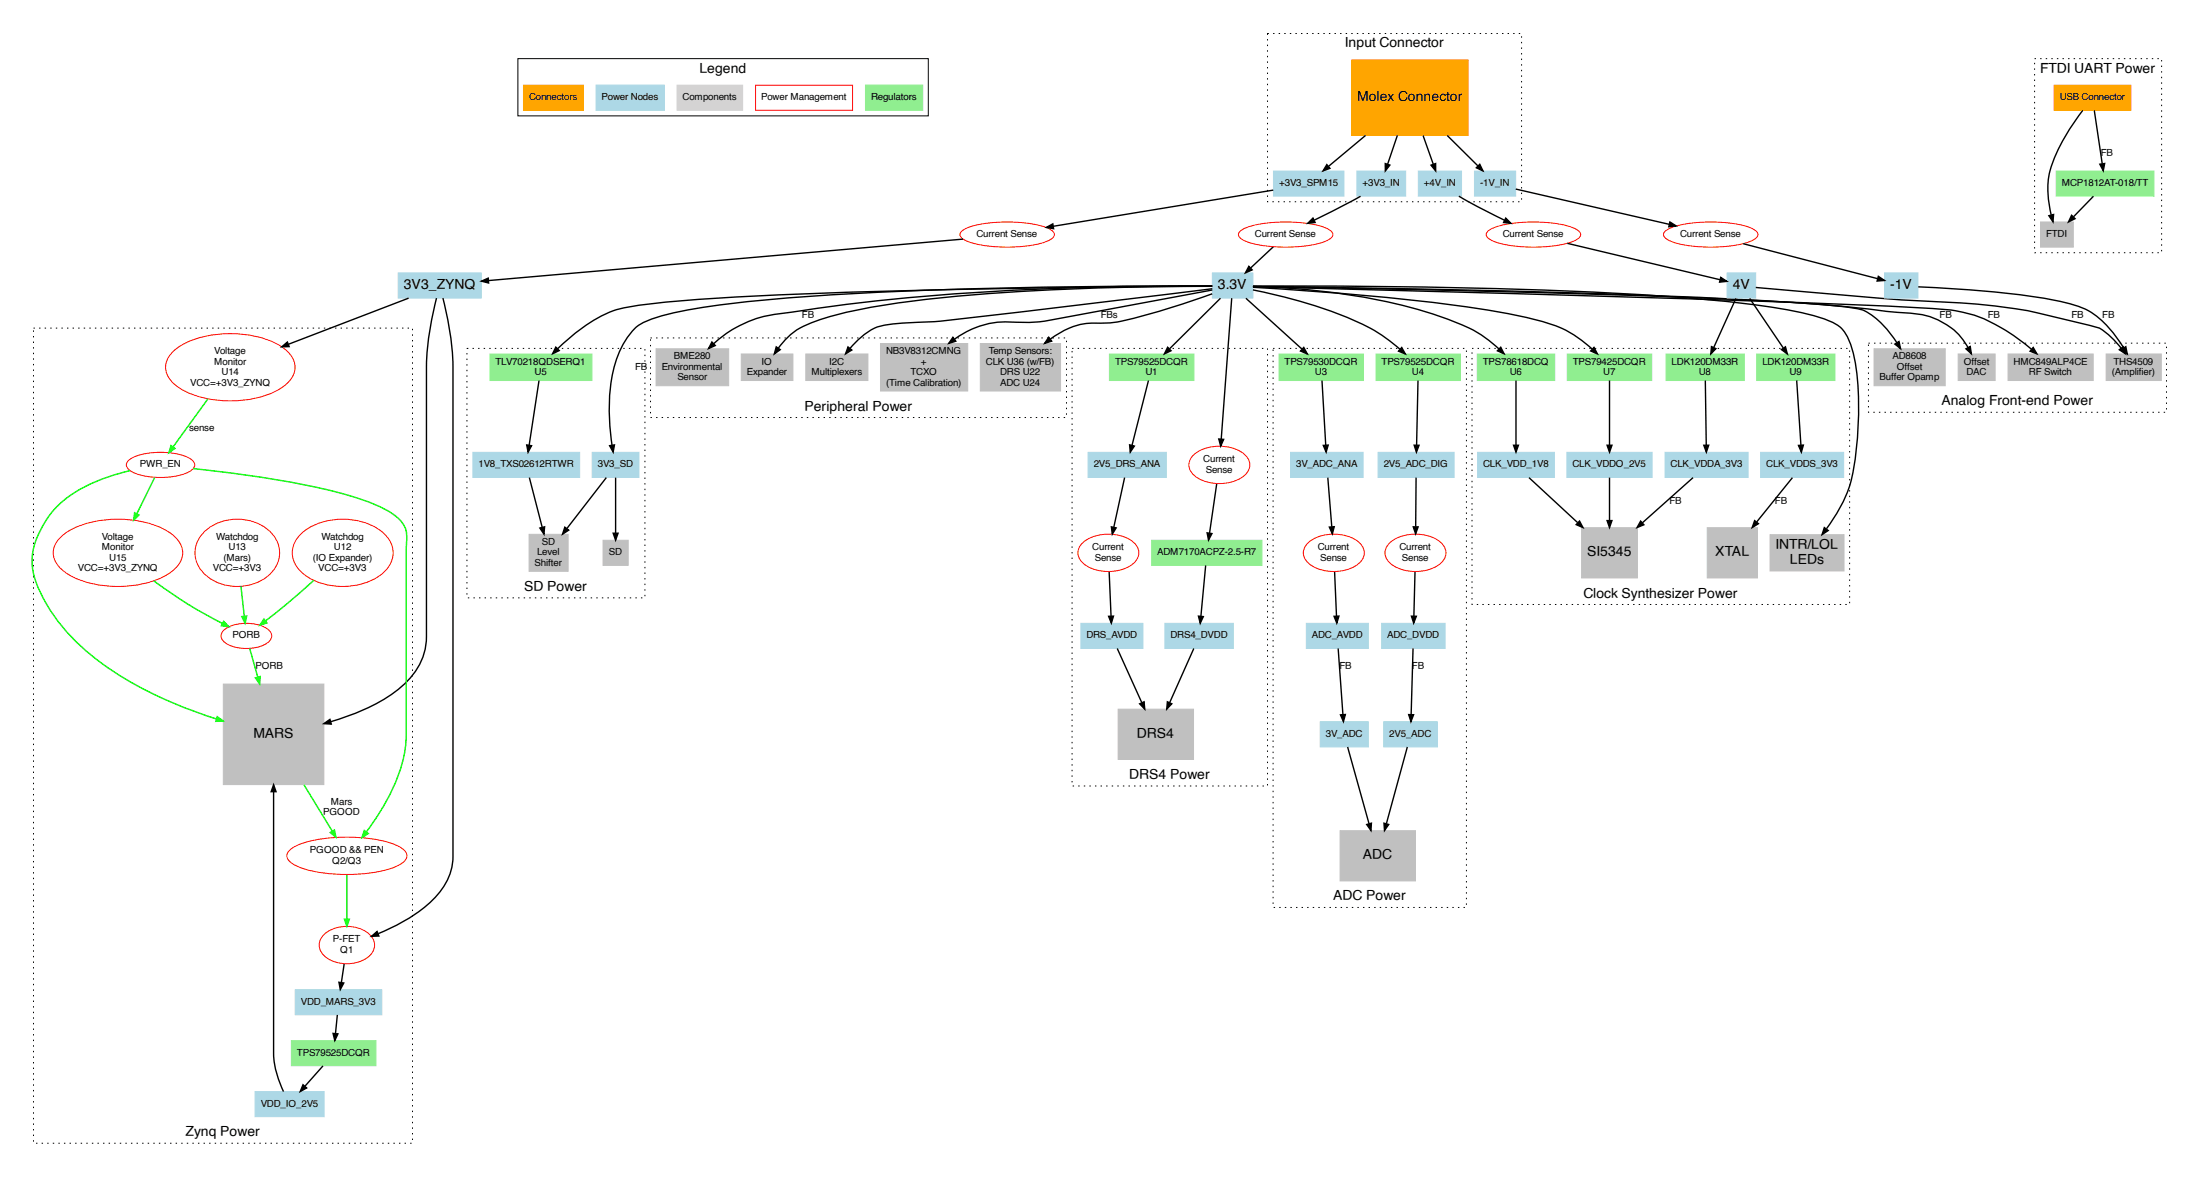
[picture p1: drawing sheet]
<svg xmlns="http://www.w3.org/2000/svg" width="1112mm" height="595mm" viewBox="0 0 1112 595" stroke-linecap="round" stroke-linejoin="round" font-family="sans-serif">
<path d="M262 30h207v29h-207z" fill="none" stroke="#000" stroke-width=".51"/>
<path d="M641 17h128v85h-128zM1028 30h65v98h-65zM17 166h191v412h-191zM236 176h90v126h-90zM329 171h210v40h-210zM542 176h99v221h-99zM643 176h98v283h-98zM744 176h191v129h-191zM944 173h151v35h-151z" fill="none" stroke="#000" stroke-width=".51" stroke-dasharray=".7 2.1" stroke-linecap="butt"/>
<g fill="#90ee90" stroke="#90ee90" stroke-width=".51">
<path d="M437 43h29v13h-29z"/>
<path d="M248 179h51v13h-51z"/>
<path d="M561 179h42v13h-42z"/>
<path d="M646 179h43v13h-43z"/>
<path d="M696 179h42v13h-42z"/>
<path d="M747 179h39v13h-39z"/>
<path d="M792 179h43v13h-43z"/>
<path d="M842 179h40v13h-40z"/>
<path d="M888 179h39v13h-39z"/>
<path d="M147 526h43v13h-43z"/>
<path d="M582 273h56v13h-56z"/>
<path d="M1039 86h50v13h-50z"/>
</g>
<g fill="none" stroke="#f00" stroke-width=".51">
<path d="M382 43h49v13h-49zM486 117a55 55 0 0 1 32-4 21 21 0 0 1 15 5 5 5 0 0 1-6 5 70 70 0 0 1-39-1 2.8 2.8 0 0 1-3-2 2.8 2.8 0 0 1 1-3zM627 117a55 55 0 0 1 32-4 21 21 0 0 1 15 5 5 5 0 0 1-6 5 70 70 0 0 1-39-1 2.8 2.8 0 0 1-3-2 2.8 2.8 0 0 1 1-3zM752 117a55 55 0 0 1 32-4 21 21 0 0 1 15 5 5 5 0 0 1-6 5 70 70 0 0 1-39-1 2.8 2.8 0 0 1-3-2 2.8 2.8 0 0 1 1-3zM842 117a55 55 0 0 1 32-4 21 21 0 0 1 14 5 5 5 0 0 1-5 5 70 70 0 0 1-39-1 2.8 2.8 0 0 1-3-2 2.8 2.8 0 0 1 1-3zM87 178a47 47 0 0 1 37-9 30 30 0 0 1 24 13 12 12 0 0 1-7 15 54 54 0 0 1-51-1 11 11 0 0 1-3-18zM65 233a34 34 0 0 1 27-3 7 7 0 0 1 6 6 18 18 0 0 1-15 5 25 25 0 0 1-19-5v-1zM603 230a21 21 0 0 1 27 1 7 7 0 0 1-3 11 21 21 0 0 1-25-3 6 6 0 0 1 1-9zM31 272a47 47 0 0 1 36-9 30 30 0 0 1 24 12 12 12 0 0 1-7 15 54 54 0 0 1-51-1 11 11 0 0 1-2-17zM104 268a24 24 0 0 1 36 5 16 16 0 0 1-13 22 23 23 0 0 1-28-11 14 14 0 0 1 5-16zM152 270a33 33 0 0 1 44 1 13 13 0 0 1-6 21 33 33 0 0 1-39-4 12 12 0 0 1 1-18zM547 275a21 21 0 0 1 27 0 7 7 0 0 1-3 11 21 21 0 0 1-25-3 6 6 0 0 1 1-8z"/>
<path d="M661 275a21 21 0 0 1 27 0 7 7 0 0 1-4 11 21 21 0 0 1-24-3 6 6 0 0 1 1-8zM702 275a21 21 0 0 1 27 0 7 7 0 0 1-3 11 21 21 0 0 1-25-3 6 6 0 0 1 1-8zM113 318a20 20 0 0 1 23 1 5 5 0 0 1-3 7 20 20 0 0 1-20-2l-1-3zM147 429a54 54 0 0 1 31-6l7 1a33 33 0 0 1 20 6 4 4 0 0 1-3 7 75 75 0 0 1-53 0 4 4 0 0 1-4-3 4 4 0 0 1 2-5zM164 473a17 17 0 0 1 25 1 8 8 0 0 1-6 12 17 17 0 0 1-21-5 7 7 0 0 1 2-8z"/>
</g>
<path d="M342 43h33v13h-33z" fill="#d3d3d3" stroke="#d3d3d3" stroke-width=".51"/>
<g fill="#add8e6" stroke="#add8e6" stroke-width=".51">
<path d="M301 43h35v13h-35z"/>
<path d="M644 86h35v13h-35z"/>
<path d="M686 86h24v13h-24z"/>
<path d="M745 86h21v13h-21z"/>
<path d="M717 86h22v13h-22z"/>
<path d="M201 138h42v13h-42z"/>
<path d="M613 138h20v13h-20z"/>
<path d="M299 229h24v12h-24z"/>
<path d="M873 138h14v13h-14z"/>
<path d="M952 138h17v13h-17z"/>
<path d="M149 500h44v13h-44z"/>
<path d="M129 552h35v12h-35z"/>
<path d="M239 229h54v12h-54z"/>
<path d="M546 315h32v13h-32z"/>
<path d="M550 229h39v12h-39z"/>
<path d="M589 315h34v13h-34z"/>
<path d="M652 229h37v12h-37z"/>
<path d="M697 229h38v12h-38z"/>
<path d="M660 315h32v13h-32z"/>
<path d="M698 315h32v13h-32z"/>
<path d="M699 365h28v12h-28z"/>
<path d="M667 365h25v12h-25z"/>
<path d="M747 229h39v12h-39z"/>
<path d="M792 229h43v12h-43z"/>
<path d="M842 229h42v12h-42z"/>
<path d="M890 229h42v12h-42z"/>
</g>
<g fill="#ffa500" stroke="#ffa500" stroke-width=".51">
<path d="M265 43h30v13h-30z"/>
<path d="M683 30h59v38h-59z"/>
<path d="M1038 43h39v13h-39z"/>
</g>
<g fill="none" stroke="#000" stroke-width=".71" stroke-linecap="butt">
<path d="M1053 56a86 86 0 0 0-18 35v8l2 10M1059 56l4 27M690 68l-18 16M706 68l-5 15M719 68l5 15M731 68l16 16M644 96l-112 18M688 99l-24 12M737 99l23 12M766 96l78 17M1058 99l-10 11M487 121l-240 21"/>
<path d="M644 125l-12 10M792 123l77 18M881 123l68 18M207 151l-61 23M221 151a163 163 0 0 0-5 51v120a37 37 0 0 1-21 31 116 116 0 0 1-28 12M224 151a153 153 0 0 1 5 47v235a35 35 0 0 1-17 27l-10 7-11 5M613 148l-13 5a226 226 0 0 1-40 10 39 39 0 0 0-29 8M613 146l-78 9a828 828 0 0 1-72 8h-9a30 30 0 0 0-24 13M613 147l-52 9a267 267 0 0 1-43 7 47 47 0 0 0-36 8M617 151l-26 25M623 151l-6 71M630 151l28 25"/>
<path d="M633 146a213 213 0 0 1 64 23l11 8M633 145l268 8a1144 1144 0 0 1 89 4 84 84 0 0 1 37 20M633 145a326 326 0 0 1 100 17 62 62 0 0 1 20 11l5 3M633 145h65a1967 1967 0 0 1 184 8 172 172 0 0 1 45 10 23 23 0 0 1 10 18 159 159 0 0 1-3 67l-4 9-7 10M633 145l187 4a1748 1748 0 0 1 114 6 26 26 0 0 1 18 10l7 8M633 145l90 1 80 2a1754 1754 0 0 1 167 11 33 33 0 0 1 25 17M633 145a1192 1192 0 0 1 131 14 86 86 0 0 1 30 9l11 8M877 151l-11 25M884 151l17 25M887 145l84 7a317 317 0 0 1 89 13l5 4 7 7M970 145a454 454 0 0 1 75 8 45 45 0 0 1 28 23M361 174a62 62 0 0 1 40-16 1386 1386 0 0 1 212-13 2940 2940 0 0 0-218 6 313 313 0 0 0-65 10 29 29 0 0 0-18 19 95 95 0 0 0-3 45"/>
<path d="M393 176l5-6 5-4a112 112 0 0 1 35-10 999 999 0 0 1 148-11h27l-143 2a1878 1878 0 0 0-141 6 70 70 0 0 0-23 5 93 93 0 0 0-24 18M272 192l-5 33M580 192l-8 33M668 192l2 33M717 192l-1 33M766 192v33M814 192v33M862 192v33M908 192l2 33M268 241l6 25M306 241l-20 26M311 241v28"/>
<path d="M568 241l-5 25M615 244l-4 25M671 241l2 25M716 241v25M773 241l24 23M814 241v22M856 241l-26 23M906 241l-18 23M561 289l1 22M609 286l-2 25M675 289l1 22M715 289v22"/>
<path d="M565 328l12 27M603 328l-12 27M676 328l3 33M714 328l-1 33M681 377l11 39M711 377l-10 39M138 400v134l2 9 3 9M174 487l-1 10M170 513v9M163 539l-9 10"/>
</g>
<g fill="#000" stroke="#000" stroke-width=".71" stroke-linecap="butt">
<path d="M671 83l1 2-3 1zM700 83h2l-2 3zM723 83h3v3zM748 83l2 3-4-1zM1061 83h3l-1 3zM529 115l3-2 1 3zM664 110l1 2-4 1zM761 110l3 3-4-1zM844 112l3 2-4 1zM1036 109l2-1v4zM1047 109l2 2-4 1zM631 135l2 1-4 2z"/>
<path d="M949 140l3 2h-3zM243 142l4-1v2zM870 140l3 2-4 1zM142 175l3-2 1 2zM281 175l2 2-4 2zM360 173l2 2-4 1zM392 175l2 2-3 2zM429 175l2 2-4 2zM482 170l1 2-3 2zM530 170l2 2-4 2zM590 175l2 2-3 2zM659 176l2 3-4-2z"/>
<path d="M708 176l2 3-3-2zM759 175l1 4-3-2zM806 176l1 3-3-2zM865 175l2 1-2 3zM900 177l2-2 1 4zM958 174l2-1 1 3zM994 176l2-1v4zM1028 176l2 3-4-2zM1071 177l2-2 1 4zM1072 176l2-1 1 4zM266 225h3l-2 4zM308 225h3l-1 4z"/>
<path d="M571 225h2l-2 4zM616 222h2l-1 3zM669 225h2l-1 4zM715 225h2l-1 4zM765 225h2l-1 4zM812 225h3l-1 4zM861 225h3l-2 4zM909 225h2l-1 4zM273 267l2-1v4zM285 266l2 2-3 2zM310 269h2l-1 4zM562 266l2 1-2 3z"/>
<path d="M610 269l3 1-2 3zM672 266h2l-1 4zM714 266h3l-1 4zM798 263l2 4-3-2zM812 263h3l-1 4zM829 263l2 2-4 2zM887 263l2 2-3 2zM922 267l2 1-3 2zM560 311h3l-1 4zM606 311l2 1-1 3zM674 311h3l-1 4zM713 311h3l-1 4z"/>
<path d="M576 356l2-1 1 3zM590 355l2 1-2 2zM164 366l3-2v2zM678 361h2l-1 4zM712 361h2l-1 4zM138 397l2 3h-3zM691 417l2-1v4zM700 416l2 1-2 3zM188 473l3-2 1 2zM171 496l3 1-2 3zM168 522h3l-2 4zM153 548l2 2-3 2z"/>
</g>
<g fill="#c0c0c0" stroke="#c0c0c0" stroke-width=".51">
<path d="M113 346h51v50h-51z"/>
<path d="M332 176h36v19h-36z"/>
<path d="M375 179h26v13h-26z"/>
<path d="M407 179h32v13h-32z"/>
<path d="M445 174h44v24h-44z"/>
<path d="M495 174h41v24h-41z"/>
<path d="M895 270h37v19h-37z"/>
<path d="M947 176h36v19h-36z"/>
<path d="M990 179h18v13h-18z"/>
<path d="M1015 179h43v13h-43z"/>
<path d="M1065 179h27v13h-27z"/>
<path d="M305 273h12v13h-12z"/>
<path d="M267 270h20v19h-20z"/>
<path d="M565 358h38v26h-38z"/>
<path d="M677 420h38v25h-38z"/>
<path d="M799 267h29v25h-29z"/>
<path d="M863 267h25v25h-25z"/>
<path d="M1031 112h17v13h-17z"/>
</g>
<path d="M105 202l-18 24M66 238a73 73 0 0 0-40 21 38 38 0 0 0-9 30 81 81 0 0 0 31 44 199 199 0 0 0 61 30M98 237a446 446 0 0 1 86 16 37 37 0 0 1 20 13 35 35 0 0 1 1 13v92a87 87 0 0 1-19 48l-1 1M78 241l-9 19M78 294l17 11 17 10M122 296l1 15M159 293l-25 21M126 328l4 14M154 397l14 23M175 442v22" fill="none" stroke="#0f0" stroke-width=".71" stroke-linecap="butt"/>
<g fill="#0f0" stroke="#0f0" stroke-width=".71" stroke-linecap="butt">
<path d="M167 421l2-2 1 4z"/>
<path d="M86 225l2 2-3 2z"/>
<path d="M113 314l3 3-4-1z"/>
<path d="M110 362l3 2-4 1z"/>
<path d="M68 259l2 1-2 3z"/>
<path d="M184 420l2 1-3 2z"/>
<path d="M174 465h3l-2 3z"/>
<path d="M129 343l2-1v4z"/>
<path d="M133 313l2 2-4 1z"/>
<path d="M122 312l3-1-1 4z"/>
</g>
<g font-size="7.1">
<text x="680" y="24">Input Connector</text>
<text x="353" y="37">Legend</text>
<text x="1031" y="37">FTDI UART Power</text>
<text x="686" y="51">Molex Connector</text>
<text x="204" y="146">3V3_ZYNQ</text>
<text x="616" y="146">3.3V</text>
<text x="876" y="146">4V</text>
<text x="955" y="146">-1V</text>
<text x="407" y="207">Peripheral Power</text>
<text x="981" y="205">Analog Front-end Power</text>
<text x="802" y="281">SI5345</text>
<text x="867" y="281">XTAL</text>
<text x="897" y="277">INTR/LOL</text>
<text x="905" y="285">LEDs</text>
<text x="265" y="299">SD Power</text>
<text x="800" y="302">Clock Synthesizer Power</text>
<text x="128" y="373">MARS</text>
<text x="575" y="373">DRS4</text>
<text x="571" y="394">DRS4 Power</text>
<text x="689" y="434">ADC</text>
<text x="674" y="455">ADC Power</text>
<text x="94" y="574">Zynq Power</text>
</g>
<g font-size="4.9">
<text x="267" y="51">Connectors</text>
<text x="304" y="51">Power Nodes</text>
<text x="345" y="51">Components</text>
<text x="385" y="51">Power Management</text>
<text x="440" y="51">Regulators</text>
<text x="1041" y="51">USB Connector</text>
<text x="1062" y="79">FB</text>
<text x="646" y="94">+3V3_SPM15</text>
<text x="689" y="94">+3V3_IN</text>
<text x="720" y="94">+4V_IN</text>
<text x="748" y="94">-1V_IN</text>
<text x="1042" y="94">MCP1812AT-018/TT</text>
<text x="494" y="120">Current Sense</text>
<text x="634" y="120">Current Sense</text>
<text x="760" y="120">Current Sense</text>
<text x="849" y="120">Current Sense</text>
<text x="1034" y="120">FTDI</text>
<text x="405" y="161">FB</text>
<text x="556" y="161">FBs</text>
<text x="980" y="161">FB</text>
<text x="1005" y="161">FB</text>
<text x="1047" y="161">FB</text>
<text x="1063" y="161">FB</text>
<text x="108" y="179">Voltage</text>
<text x="448" y="179">NB3V8312CMNG</text>
<text x="500" y="179">Temp Sensors:</text>
<text x="108" y="184">Monitor</text>
<text x="250" y="184">TLV70218QDSERQ1</text>
<text x="341" y="182">BME280</text>
<text x="385" y="184">IO</text>
<text x="419" y="184">I2C</text>
<text x="465" y="184">+</text>
<text x="498" y="184">CLK U36 (w/FB)</text>
<text x="564" y="184">TPS79525DCQR</text>
<text x="649" y="184">TPS79530DCQR</text>
<text x="698" y="184">TPS79525DCQR</text>
<text x="749" y="184">TPS78618DCQ</text>
<text x="795" y="184">TPS79425DCQR</text>
<text x="845" y="184">LDK120DM33R</text>
<text x="891" y="184">LDK120DM33R</text>
<text x="957" y="182">AD8608</text>
<text x="993" y="184">Offset</text>
<text x="1018" y="184">HMC849ALP4CE</text>
<text x="1068" y="184">THS4509</text>
<text x="112" y="190">U14</text>
<text x="270" y="190">U5</text>
<text x="321" y="187">FB</text>
<text x="334" y="187">Environmental</text>
<text x="377" y="190">Expander</text>
<text x="410" y="190">Multiplexers</text>
<text x="460" y="190">TCXO</text>
<text x="506" y="190">DRS U22</text>
<text x="579" y="190">U1</text>
<text x="665" y="190">U3</text>
<text x="714" y="190">U4</text>
<text x="763" y="190">U6</text>
<text x="810" y="190">U7</text>
<text x="859" y="190">U8</text>
<text x="905" y="190">U9</text>
<text x="959" y="187">Offset</text>
<text x="994" y="190">DAC</text>
<text x="1026" y="190">RF Switch</text>
<text x="1067" y="190">(Amplifi er)</text>
<text x="96" y="195">VCC=+3V3_ZYNQ</text>
<text x="342" y="192">Sensor</text>
<text x="448" y="195">(Time Calibration)</text>
<text x="506" y="195">ADC U24</text>
<text x="950" y="192">Buffer Opamp</text>
<text x="96" y="218">sense</text>
<text x="608" y="234">Current</text>
<text x="71" y="236">PWR_EN</text>
<text x="242" y="236">1V8_TXS02612RTWR</text>
<text x="302" y="236">3V3_SD</text>
<text x="553" y="236">2V5_DRS_ANA</text>
<text x="609" y="239">Sense</text>
<text x="655" y="236">3V_ADC_ANA</text>
<text x="699" y="236">2V5_ADC_DIG</text>
<text x="750" y="236">CLK_VDD_1V8</text>
<text x="795" y="236">CLK_VDDO_2V5</text>
<text x="844" y="236">CLK_VDDA_3V3</text>
<text x="893" y="236">CLK_VDDS_3V3</text>
<text x="844" y="255">FB</text>
<text x="897" y="255">FB</text>
<text x="52" y="273">Voltage</text>
<text x="109" y="273">Watchdog</text>
<text x="162" y="273">Watchdog</text>
<text x="274" y="275">SD</text>
<text x="52" y="278">Monitor</text>
<text x="116" y="278">U13</text>
<text x="169" y="278">U12</text>
<text x="271" y="281">Level</text>
<text x="308" y="281">SD</text>
<text x="552" y="278">Current</text>
<text x="585" y="281">ADM7170ACPZ-2.5-R7</text>
<text x="666" y="278">Current</text>
<text x="707" y="278">Current</text>
<text x="55" y="283">U15</text>
<text x="113" y="283">(Mars)</text>
<text x="158" y="283">(IO Expander)</text>
<text x="270" y="286">Shifter</text>
<text x="553" y="283">Sense</text>
<text x="667" y="283">Sense</text>
<text x="709" y="283">Sense</text>
<text x="39" y="289">VCC=+3V3_ZYNQ</text>
<text x="108" y="289">VCC=+3V3</text>
<text x="161" y="289">VCC=+3V3</text>
<text x="117" y="323">PORB</text>
<text x="549" y="323">DRS_AVDD</text>
<text x="592" y="323">DRS4_DVDD</text>
<text x="663" y="323">ADC_AVDD</text>
<text x="701" y="323">ADC_DVDD</text>
<text x="129" y="338">PORB</text>
<text x="677" y="338">FB</text>
<text x="714" y="338">FB</text>
<text x="670" y="372">3V_ADC</text>
<text x="702" y="372">2V5_ADC</text>
<text x="167" y="407">Mars</text>
<text x="163" y="412">PGOOD</text>
<text x="157" y="431">PGOOD &amp;&amp; PEN</text>
<text x="168" y="436">Q2/Q3</text>
<text x="168" y="476">P-FET</text>
<text x="172" y="482">Q1</text>
<text x="152" y="508">VDD_MARS_3V3</text>
<text x="150" y="534">TPS79525DCQR</text>
<text x="132" y="559">VDD_IO_2V5</text>
</g>
</svg>
